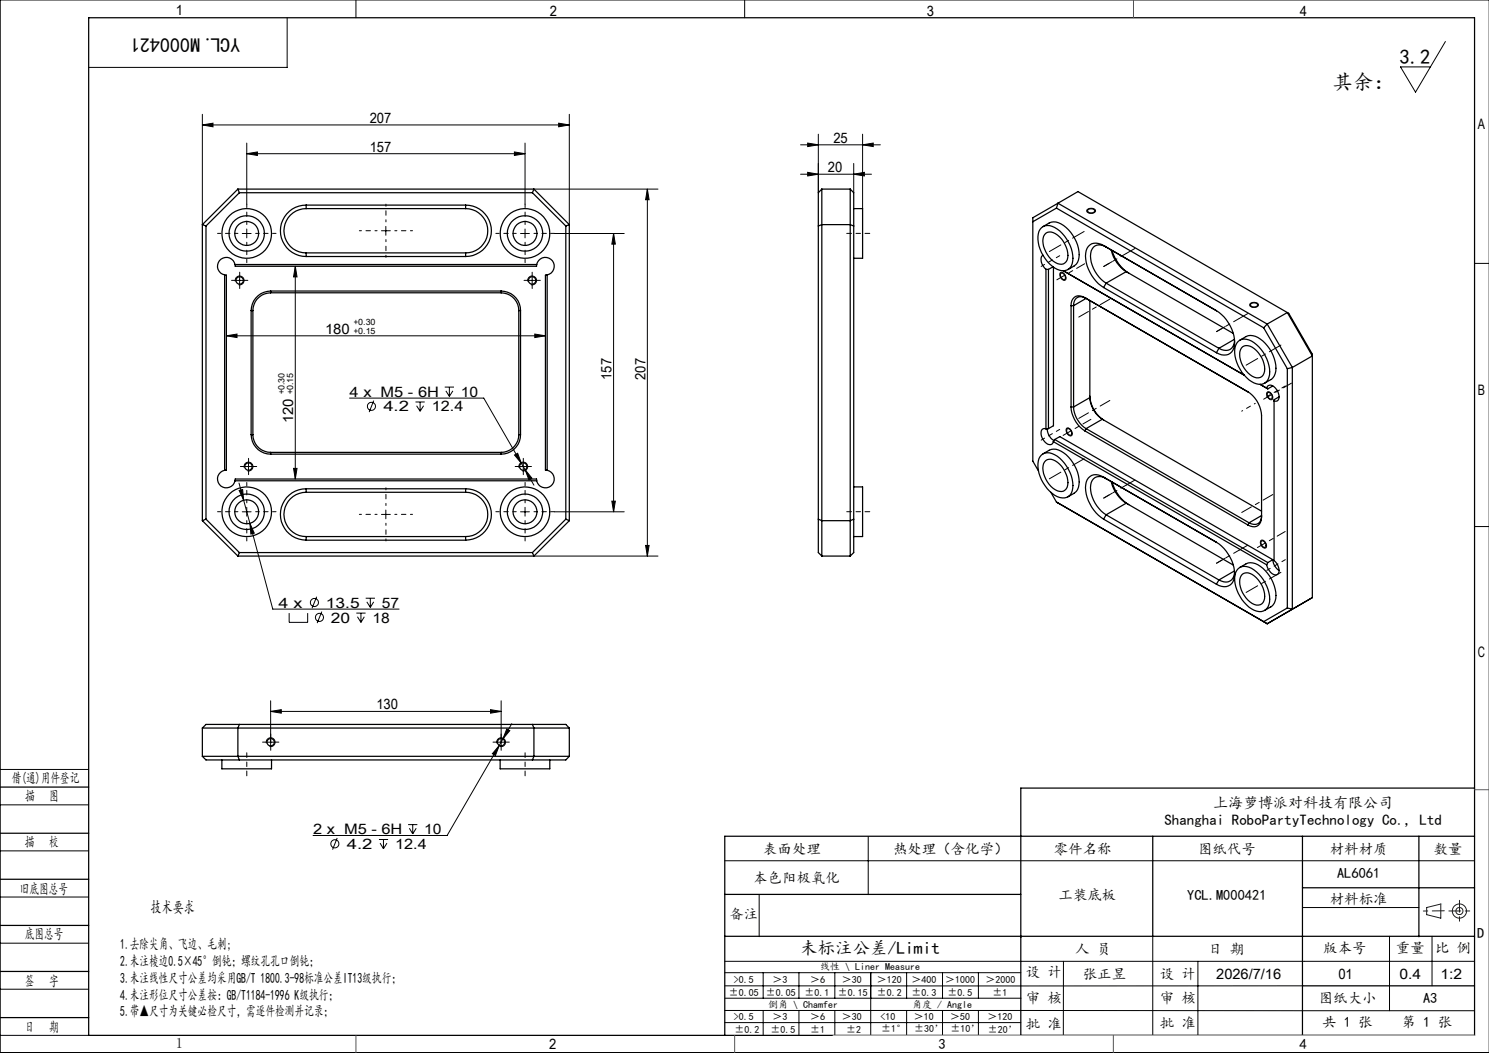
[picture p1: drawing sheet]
<svg xmlns="http://www.w3.org/2000/svg" width="420mm" height="297mm" viewBox="0 0 420 297" stroke-linecap="round" stroke-linejoin="round" font-family="sans-serif">
<g fill="none" stroke="#000" stroke-width=".28">
<path d="M100.4 0v5M210 0v5M420 0h-419.9v297h419.9M81 5v14h-56M407.7 11.7l-8.4 14.3-4.3-7.1h8.5M57.1 35.2l3-.5v1.1zM57.1 32.2v31.2M57.1 35.2h103.5M157.6 34.7l3 .5-3 .6zM160.6 32.2v31.2M230.8 37.8v16.6M243.3 37.8v21"/>
<path d="M69.6 43.4l3-.5v.9zM69.6 40.4v17.2M69.6 43.4h78.5M145.1 42.9l3 .5-3 .4zM148.1 40.4v17.2M150.6 53.3h35M182.6 53.3l.5 3h-1zM182.6 53.3v103.5M225.8 40.8h22.5M225.8 49.1h20M227.8 40.4l3 .4-3 .5zM227.8 48.6l3 .5-3 .5z"/>
<path d="M240.8 49.1l3-.5v1zM240.8 46.1v8.3M243.3 40.8l3-.4v.9zM306.6 59.2a1.54 1.54 0 0 1 2.4 .3 1.48 1.48 0 0 1-2.5 0zM66.4 79.1h2.4M66.4 79.4a1.23 1.23 0 0 1 1.1-1.5 1.23 1.23 0 0 1 1.3 1.3 1.23 1.23 0 0 1-1.5 1.1M67.6 77.9v2.5M68.3 65.9h2.5M69.6 64.6v2.5M83.3 75.1l.5 3h-1zM83.3 75.1v60M107.6 65.1h2.5"/>
<path d="M108.8 63.8v2.6M146.8 65.9h2.5M148.1 64.6v2.5M148.8 79.1h2.5M148.9 79.4a1.24 1.24 0 0 1 1.1-1.6 1.24 1.24 0 0 1 1.3 1.4 1.24 1.24 0 0 1-1.5 1.1M150.1 77.9v2.5M156.4 65.9h19.7M173.1 65.9l.5 3h-1zM173.1 65.9v78.5M299 77a1.27 1.27 0 0 1 1.7 1.3 .64 .64 0 0 1-.4 .8 .64 .64 0 0 1-.8-.4l-.5-.7zM415.9 74.3h4.1M63.9 94.7l3-.5v1z"/>
<path d="M63.9 94.7h89.9M150.8 94.2l3 .5-3 .5zM352.6 85.7a1.46 1.46 0 0 1 2.4 .4 1.44 1.44 0 0 1-2.5-.2zM98.6 112.3h37.9l10.6 18.4M105.4 113l-1.3 3.2M117.2 113.4h2.6M117.5 114.4l1 1.6M118.5 113.4v2.6M119.5 114.4l-1 1.6M125.4 109.2h2.7M125.8 110.2l1 1.6M126.8 109.2v2.6"/>
<path d="M127.7 110.2l-.9 1.6M357.4 110.7a1.22 1.22 0 0 1 1.2 .2 1.22 1.22 0 0 1 .4 1.2 .66 .66 0 0 1-.6 .7 .66 .66 0 0 1-.7-.5l-.4-.7zM67.4 136.2l3.1 11.4M67.5 138.3l.9-.2 .3 3zM68.8 131.6h2.5M68.9 131.9a1.25 1.25 0 0 1 1.1-1.5 1.25 1.25 0 0 1 1.3 1.3 1.25 1.25 0 0 1-1.5 1.1M70.1 130.3v2.6M82.8 132.1h1l-.5 3zM145.1 128.3l.9-.5 1.1 2.9zM146.3 131.6h2.5M146.4 131.9a1.25 1.25 0 0 1 1.1-1.5 1.25 1.25 0 0 1 1.3 1.3 1.25 1.25 0 0 1-1.5 1.1M147.1 130.7l1 1.8"/>
<path d="M147.6 130.3v2.6M148.1 132.5l1.9 2.4-.8 .5zM148.1 132.5l2.5 4.3M300.9 120.8a1.42 1.42 0 0 1 1.3 2.1 1.46 1.46 0 0 1-1.3-2.1zM68.3 144.4h2.5M69.6 143.1v2.5M70.5 147.6l1.2 2.8-.9 .2zM70.5 147.6l6.4 24.2h35.7M107.6 145.1h2.5M108.8 143.9v2.4M146.8 144.4h2.5M148.1 143.1v2.5"/>
<path d="M150.6 156.8h35M156.4 144.4h19.7M172.6 141.4h1l-.5 3zM182.1 153.8h1l-.5 3zM355.7 152.4a1.37 1.37 0 0 1 1.3 .7 1.37 1.37 0 0 1-.1 1.5 1.51 1.51 0 0 1-1.2-2.2zM415.9 148.5h4.1M81.6 172.9v2.6h5.2v-2.6M89.3 168.3l-1.3 3.3M90.8 172.5l-1.3 3.3M100.5 172.9h2.6M100.8 174l1 1.5M101.8 172.9v2.6"/>
<path d="M102.8 174l-1 1.5M103.2 168.7h2.6M103.5 169.8l1 1.5M104.5 168.7v2.6M105.4 169.8l-.9 1.5M76.3 197.7v12.9M141.4 197.7v12.9M0 217h25M75.1 209.3h2.5M75.1 209.7a1.25 1.25 0 0 1 1.1-1.6 1.25 1.25 0 0 1 1.4 1.3 1.25 1.25 0 0 1-1.6 1.1M76.3 200.7l3-.5v1zM76.3 200.7h65.1"/>
<path d="M138.4 200.2l3 .5-3 .5zM140.1 209.3h2.5M140.1 209.7a1.26 1.26 0 0 1 1.1-1.6 1.26 1.26 0 0 1 1.4 1.3 1.26 1.26 0 0 1-1.6 1.1M140.8 210.3l-1.1 2.8-.8-.5zM140.8 210.3l-14.7 25.4h-37.8M141.9 208.4l-1.1 1.9M142.9 205.6l.9 .5-1.9 2.3zM144.4 204.1l-2.5 4.3M0 227h25M0 240h25M95.1 236.4l-1.3 3.2M106.9 236.8h2.6"/>
<path d="M107.2 237.8l1 1.6M108.2 236.8v2.6M109.1 237.8l-.9 1.6M115.1 232.6h2.6M115.5 233.6l.9 1.6M116.4 232.6v2.6M117.4 233.6l-1 1.6M244.9 236v16.3M0 253h25M204.4 242.8h211.5M214.1 252.4v11.8M367.4 256h32.8"/>
<path d="M0 266h25M0 279h25M204.4 271.1h211.5M204.4 278.1h163M204.4 274.4h83.5M215.3 274.4v7.1M225.4 274.4v7.1M235.5 274.4v7.1M245.6 274.4v17.6M255.7 274.4v7.1M265.9 274.4v7.1M276 274.4v7.1"/>
<path d="M300 271.1l-.1 21M325.2 264.1v27.9M337.9 271.1v20.9M391.9 264.1v21M403.9 264.1v14M0 292h25M204.4 285l211.5 .1M204.4 288.4h83.5M204.5 281.5h83.5M215.3 285v7M225.4 285v7M235.5 285v7"/>
<path d="M255.7 285v7M265.9 285v7M276 285v7M287.9 292h128"/>
<circle cx="104.8" cy="114.6" r="1.14"/>
<circle cx="88.7" cy="169.9" r="1.14"/>
<circle cx="90.1" cy="174.1" r="1.15"/>
<circle cx="94.5" cy="238" r="1.15"/>
</g>
<g fill="none" stroke="#191924" stroke-width=".28">
<path d="M402.4 256l4-1v4l-4-1z"/>
<circle cx="411.7" cy="257" r="1"/>
<circle cx="411.7" cy="257" r="2"/>
</g>
<path d="M245.3 65.8h-6.5M245.3 144.3h-6.5M69.6 218.8v-6.5M148.1 218.8v-6.5" fill="none" stroke="#000" stroke-width=".28" stroke-dasharray="30.5 1.3 1.3 1.3" stroke-dashoffset="29.1"/>
<path d="M305.8 65.3l-9.8 5.7M361.3 97.3l-9.8 5.7M305.8 129.4l-9.8 5.7M361.3 161.4l-9.8 5.7" fill="none" stroke="#000" stroke-width=".28" stroke-dasharray="30.5 1.3 1.3 1.3" stroke-dashoffset="26.7"/>
<path d="M298.9 72.1l-5.2 3M362.6 108.9l-5.3 3M298.9 121.1l-5.2 3M362.6 157.9l-5.3 3" fill="none" stroke="#000" stroke-width=".28" stroke-dasharray="30.5 1.3 1.3 1.3" stroke-dashoffset="29.4"/>
<path d="M317.7 71.5l-6.4 3.7M349.5 89.9l-6.4 3.6M317.7 136.8l-6.4 3.7M349.5 155.2l-6.4 3.7" fill="none" stroke="#000" stroke-width=".28" stroke-dasharray="30.5 1.3 1.3 1.3" stroke-dashoffset="28.7"/>
<g fill="none" stroke="#000" stroke-width=".28" stroke-dasharray="30.5 1.3 1.3 1.3">
<path d="M66.4 79.1h-1.1M67.6 77.8v-1M68.9 79.1h1M148.9 79.1h-1.1M150.1 77.8v-1M151.4 79.1h1M313.8 73.8l-2.5 1.4M320.1 70.1l-2.4 1.4M67.6 80.3v1.1M150.1 80.3v1.1M345.6 92.1l-2.5 1.4M351.9 88.5l-2.4 1.4"/>
<path d="M68.9 131.6h-1.1M70.1 130.3v-1M70.1 132.8v1.1M71.4 131.6h1M146.4 131.6h-1.1M147.6 130.3v-1M147.6 132.8v1.1M148.9 131.6h1M313.8 139.1l-2.5 1.4M320.1 135.4l-2.4 1.4M345.6 157.4l-2.5 1.5M351.9 153.8l-2.4 1.4"/>
<path d="M75.1 209.3h-1M76.4 208.1v-1.1M76.4 210.6v1M77.6 209.3h1.1M140.1 209.3h-1M141.4 208.1v-1.1M141.4 210.6v1M142.6 209.3h1.1"/>
</g>
<path d="M313.1 84.4l-8.8 5M313.1 113l-8.8 5M359 139.5l-8.8 5" fill="none" stroke="#000" stroke-width=".28" stroke-dasharray="30.5 1.3 1.3 1.3" stroke-dashoffset="27.3"/>
<path d="M350.2 116l3.9-2.2" fill="none" stroke="#000" stroke-width=".28" stroke-dasharray="30.5 1.3 1.3 1.3" stroke-dashoffset="30.2"/>
<path d="M305.9 74.4l-7.8 4.5M307.7 118.3l-7.8 4.5M364.3 108.1l-7.9 4.5M362.5 149.9l-7.8 4.5" fill="none" stroke="#000" stroke-width=".28" stroke-dasharray="30.5 1.3 1.3 1.3" stroke-dashoffset="27.9"/>
<g fill="none" stroke="#000" stroke-width=".35">
<path d="M25 5h390.9v287h-390.9zM67.1 53.3l.4 1.1M67.1 53.3h83.5M67.1 53.3l-10 10.1M67.5 54.4l-9.4 9.3M67.5 54.4h82.7M86.4 57.9a7.2 7.2 0 0 0-7.3 7.2 7.2 7.2 0 0 0 7.3 7.3M86.4 58.8a6.2 6.2 0 0 0-6.3 6.3 6.2 6.2 0 0 0 6.3 6.2M86.4 57.9v.9M86.4 57.9h44.9M86.4 58.8h44.9M131.3 57.9a7.2 7.2 0 0 1 7.3 7.2 7.2 7.2 0 0 1-7.3 7.3"/>
<path d="M131.3 58.8a6.2 6.2 0 0 1 6.3 6.3 6.2 6.2 0 0 1-6.3 6.2M131.3 57.9v.9M150.2 54.4l9.4 9.3M150.6 53.3l-.4 1.1M150.6 53.3l10 10.1M231.8 53.3h8M231.8 53.3v103.5M231.8 53.3l-1 1.1v101.5l1 .9M239.8 53.3v103.5M239.8 53.3l1 1.1v101.5l-1 .9M240.8 58.8h2.5v14h-2.5M298 58.7l-6.7 3.8"/>
<path d="M298 58.7l58.4 33.8M298.4 57.3l-7.1 4.1v68.7l1.6 2.7M298.4 57.3l-.4 1.4M298.4 57.3l59 34.1M298.4 57.3l5.7-3.3 59 34.2M306.8 59.2l1-.3a.78 .78 0 0 1 1 .8l-1 .4a.74 .74 0 0 1-1-.9zM57.1 63.4l1 .3M57.1 63.4v83.5M58.1 63.7v82.7M63.4 77.5l.5 .1v55h-.5M63.4 77.5v55.1M66.3 74.6a2.49 2.49 0 0 0-4.2-1.3 2.49 2.49 0 0 0 1.3 4.2"/>
<path d="M66.3 74.6l.1 .5h84.9l.1-.5M66.3 74.6h85.1M86.4 71.3v1.1M86.4 71.3h44.9M86.4 72.4h44.9M131.3 71.3v1.1M151.4 74.6a2.5 2.5 0 0 1 4.2-1.3 2.5 2.5 0 0 1-1.3 4.2M154.3 77.5l-.5 .1v55h.5M154.3 77.5v55.1M159.6 63.7v82.7M160.6 63.4l-1 .3M160.6 63.4v83.5"/>
<path d="M230.8 63.7l1-.3h8l1 .3M293.8 64.2a3.4 3.4 0 0 1 4.4 .4 10.2 10.2 0 0 1 4.2 9.8 2.79 2.79 0 0 1-4.2 1.6 10 10 0 0 1-5.1-10.7zM294.2 63.9a5.8 5.8 0 0 1 3-1.3 8.5 8.5 0 0 1 6.4 5.6 6.4 6.4 0 0 1 0 6.3l-2.4 1.6M294.2 72a2.6 2.6 0 0 0 .4 3.6l.4 .3M295 65.8a2.66 2.66 0 0 1 3.3 .5 7.2 7.2 0 0 1 2.7 7 2.06 2.06 0 0 1-3.3 .7 7.3 7.3 0 0 1-3.3-7.3zM295 75.9l.7 .1M295 75.9v45.1M295.7 76v44.9M297 75.2l-1.3 .8M297.1 75.3v44.8l-1.4 .8M299.1 77.2l.2-.2a1.2 1.2 0 0 1 1.1 1.8 1.27 1.27 0 0 1-1.3-1.6zM299.9 76.4l51.1 29.4"/>
<path d="M311.3 69.2a3.1 3.1 0 0 0-4.9 1.5 10.6 10.6 0 0 0 4.9 10.4M311.3 69.2l31.8 18.4M311.3 69.2l.7 .5M312 69.7a2.69 2.69 0 0 0-3.1-.3 2.69 2.69 0 0 0-1.3 2.8 9.8 9.8 0 0 0 4.4 7.7M312 69.7l31.1 18M312 79.9l31.8 18.3M312 79.9l-.7 1.2M313.4 70.5a10.1 10.1 0 0 0 4.3 6.1M313.6 70.6a11.9 11.9 0 0 0 4.8 6.4M317.7 76.6l30.2 17.4M317.7 76.6l-5.7 3.3M70.8 87.6v35"/>
<path d="M70.8 87.6h.5M71.3 87.6v35M76.3 82.1a5.6 5.6 0 0 0-5.5 5.5M76.3 82.6a5.1 5.1 0 0 0-5 5M76.3 82.1v.5M76.3 82.1h65.1M76.3 82.6h65.1M141.4 82.1a5.5 5.5 0 0 1 5.4 5.5M141.4 82.6a5 5 0 0 1 4.9 5M141.4 82.1v.5M146.3 87.6h.5M146.3 87.6v35"/>
<path d="M146.8 87.6v35M302.1 86.2v28.6M302.1 86.2h.7M302.8 86.2v28.6M306 84a2.37 2.37 0 0 0-2.8-.3 2.37 2.37 0 0 0-1.1 2.5M306 84l46 26.5M306 84l.4 .2M306.4 84.2a2.16 2.16 0 0 0-2.5-.3 2.16 2.16 0 0 0-1.1 2.3M306.4 84.2l45.6 26.3M306.4 84.2l-3.6 2M307.4 84.8v27.3M311.3 81.1l31.8 18.4"/>
<path d="M343.1 87.6a10.7 10.7 0 0 1 5 10.5 3 3 0 0 1-5 1.4M343.8 98.2l-.7 1.3M348.2 95.7l-4.4 2.5M348.2 96.1a2.64 2.64 0 0 1-1.4 2.6 2.64 2.64 0 0 1-3-.5M349.3 96.3a3.9 3.9 0 0 1 5.1 .9 10.1 10.1 0 0 1 3.5 9.2 2.77 2.77 0 0 1-4.2 1.6 10.6 10.6 0 0 1-5.3-10zM349.7 96a5.8 5.8 0 0 1 3-1.4 8.6 8.6 0 0 1 6.7 6.6 4.9 4.9 0 0 1-.9 5.9l-1.8 1M350.5 97.8a3.1 3.1 0 0 1 3.9 1.1 6.9 6.9 0 0 1 2.1 6.4 2.29 2.29 0 0 1-3.9 .4 7 7 0 0 1-2.7-7zM352.7 85.8l1-.4a.74 .74 0 0 1 1 .8l-1 .4a.78 .78 0 0 1-1-.8zM356.4 92.5l6.7 11.5M357.4 91.4l-1 1.1M357.4 91.4l7.1 12.2M363.1 88.2l7.1 12.2-5.7 3.2"/>
<path d="M363.1 88.2l-5.7 3.2M363.1 88.2l.4 .2 6.7 11.5v68.7l-12.8 7.3M302.1 114.8a8.6 8.6 0 0 0 3.9 6.7M302.1 114.8h.7M302.8 114.8a7.6 7.6 0 0 0 3.6 6.1M307.4 112.1a7.9 7.9 0 0 0 3.5 6.1M307.4 111.7a8.6 8.6 0 0 0 3.9 6.8M307.4 112.1l-4.6 2.7M310.9 118.2l-4.5 2.7M310.9 118.2l44.9 26M352 110.5a8.6 8.6 0 0 1 3.8 6.7v28.6a2.38 2.38 0 0 1-1.1 2.5 2.38 2.38 0 0 1-2.7-.2M355.4 108.4l2.2 1.3"/>
<path d="M357.6 109.7l-.2-.2a.89 .89 0 0 1 .5-.8 .89 .89 0 0 1 .9 .1 3.3 3.3 0 0 1 1.7 4.1l-.3 .2h-.8M357.6 110.7a1.22 1.22 0 0 1 1.1 1.8 1.22 1.22 0 0 1-1.1-1.8zM359 108.9l-1.4 .8M359.4 113.1v45a3.1 3.1 0 0 1 1 3.9 1.8 1.8 0 0 1-2.4-1l-.7-1.7M360.8 111.9l-1.4 .8v.4M363.1 104v67.5M364.5 103.6l-1.4 .4M364.5 103.6v68.2M63.4 132.6a2.5 2.5 0 0 0-1.3 4.2 2.5 2.5 0 0 0 4.2-1.2M66.3 135.6l.1-.5h84.9l.1 .5M66.3 135.6h85.1M70.8 122.6a5.6 5.6 0 0 0 5.5 5.5"/>
<path d="M70.8 122.6h.5M71.3 122.6a5 5 0 0 0 5 5M76.3 127.6h65.1M76.3 128.1h65.1M76.3 127.6v.5M86.4 137.9a7.2 7.2 0 0 0-7.3 7.2 7.2 7.2 0 0 0 7.3 7.3M86.4 138.8a6.2 6.2 0 0 0-6.3 6.3 6.2 6.2 0 0 0 6.3 6.2M86.4 137.9v.9M86.4 138.8h44.9M86.4 137.9h44.9M131.3 137.9a7.2 7.2 0 0 1 7.3 7.2 7.2 7.2 0 0 1-7.3 7.3M131.3 138.8a6.2 6.2 0 0 1 6.3 6.3 6.2 6.2 0 0 1-6.3 6.2"/>
<path d="M131.3 137.9v.9M141.4 127.6v.5M146.3 122.6a5 5 0 0 1-4.9 5M146.3 122.6h.5M146.8 122.6a5.5 5.5 0 0 1-5.4 5.5M154.3 132.6a2.51 2.51 0 0 1 1.3 4.3 2.51 2.51 0 0 1-4.2-1.3M240.8 137.3h2.5v14h-2.5M293.8 128.3a3.5 3.5 0 0 1 4.4 .4 10.2 10.2 0 0 1 4.2 9.8 2.79 2.79 0 0 1-4.2 1.6 10 10 0 0 1-5.1-10.7zM294.2 128a5.8 5.8 0 0 1 3-1.3 8.3 8.3 0 0 1 6.4 5.6 6.4 6.4 0 0 1 0 6.3l-2.4 1.6M295 129.9a2.66 2.66 0 0 1 3.3 .5 7.2 7.2 0 0 1 2.7 7 2.06 2.06 0 0 1-3.3 .7 7.3 7.3 0 0 1-3.3-7.3zM295 121a1.09 1.09 0 0 0-1.2 .2 1.09 1.09 0 0 0-.1 1.2 3.2 3.2 0 0 0 2.7 3l.6-.4 .1-.4M295.4 120.9a3.8 3.8 0 0 0 1.9 3.4"/>
<path d="M295.7 120.9l-.7 .1M296.4 138.8l1.6 2.8M297.1 124.6l60.2 34.7M297.5 124l-.4 .6M297.5 124l1.4-.8 60.1 34.7M297.5 124l60.1 34.7M300.9 121.1l.2-.2a1.2 1.2 0 0 1 1 1.8 1.27 1.27 0 0 1-1.2-1.6zM306 121.5l46 26.6M306.4 120.9l45.9 26.6M306.4 120.9l-.4 .6M311.3 134.6l31.8 18.4a10.7 10.7 0 0 1 5 10.4 3 3 0 0 1-5 1.4M311.3 134.6a3.1 3.1 0 0 0-3.6-.4 3.1 3.1 0 0 0-1.5 3.3 11.6 11.6 0 0 0 5.1 8.9"/>
<path d="M311.3 134.6l.7 .4a2.69 2.69 0 0 0-3.1-.3 2.69 2.69 0 0 0-1.3 2.8 9.8 9.8 0 0 0 4.4 7.7M313.4 135.8a10 10 0 0 0 4.3 6.1M313.6 135.9a11.8 11.8 0 0 0 4.8 6.4M57.1 146.9l10 9.9M58.1 146.4l9.4 9.5M58.1 146.4l-1 .5M67.1 156.8h83.5M67.5 155.9h82.7M67.5 155.9l-.4 .9M86.4 151.3v1.1M86.4 152.4h44.9M86.4 151.3h44.9"/>
<path d="M131.3 151.3v1.1M150.2 155.9l.4 .9M159.6 146.4l-9.4 9.5M159.6 146.4l1 .5M160.6 146.9l-10 9.9M230.8 146.4l1 .5h8l1-.5M231.8 156.8h8M298 141.6l59.4 34.3M298 141.6l.4 .2M311.3 146.4l31.8 18.4M312 145.2l31.8 18.4M312 145.2l-.7 1.2"/>
<path d="M317.7 141.9l30.2 17.5M317.7 141.9l-5.7 3.3M352.3 147.5l3.5-2.1a2.15 2.15 0 0 1-1 2.3 2.15 2.15 0 0 1-2.5-.2zM352.3 147.5l-.3 .6M355.8 152.5a1.23 1.23 0 0 1 1.1 1.9 1.22 1.22 0 0 1-1.1-1.9zM357.6 158.7l-.3 .6M359 157.9l.5 1.6 1.3 1.4M359 157.9l-1.4 .8M343.8 163.6l-.7 1.2M348.2 161l-4.4 2.6M348.2 161.4a2.66 2.66 0 0 1-1.4 2.6 2.66 2.66 0 0 1-3-.4M349.3 160.4a3.9 3.9 0 0 1 5.1 .9 10.1 10.1 0 0 1 3.5 9.2 2.77 2.77 0 0 1-4.2 1.6 10.6 10.6 0 0 1-5.3-10l.2-.7z"/>
<path d="M349.7 160.1a5.8 5.8 0 0 1 3-1.4 8.6 8.6 0 0 1 6.7 6.6 4.9 4.9 0 0 1-.9 5.9l-1.8 1M350.5 161.9a2.94 2.94 0 0 1 3.9 1.1 6.9 6.9 0 0 1 2.1 6.4 2.29 2.29 0 0 1-3.9 .4 7 7 0 0 1-2.7-7zM363.1 171.5l-6.7 3.8 1 .6M363.1 171.5l1.4 .3M364.5 171.8l-7.1 4.1M57.1 205.3v8M57.1 205.3h103.5M57.1 205.3l1-1h101.5l1 1M57.1 213.3h103.5M57.1 213.3l1 1h101.5l1-1M62.6 214.3v2.5h14v-2.5M67.5 204.3l-.4 1v8l.4 1"/>
<path d="M141.1 214.3v2.5h14v-2.5M150.2 204.3l.4 1v8l-.4 1M160.6 205.3v8M0 222h25M0 235h25M325.2 235.9v28.2M367.4 235.9v56.1M400.2 235.9v28.3M415.9 235.9h-211.5v56.1M415.9 222.3h-128v69.7M0 248h25M204.4 252.3h83.5"/>
<path d="M367.4 250.4h48.5M0 261h25M0 274h25M204.4 264.1h211.5M367.4 278.1h48.5M0 287h25"/>
<circle cx="67.6" cy="79.1" r="1.05"/>
<circle cx="69.6" cy="65.8" r="7"/>
<circle cx="69.6" cy="65.8" r="5"/>
<circle cx="69.6" cy="65.8" r="3.4"/>
<circle cx="148.1" cy="65.8" r="7"/>
<circle cx="148.1" cy="65.8" r="5"/>
<circle cx="148.1" cy="65.8" r="3.4"/>
<circle cx="150.1" cy="79.1" r="1.04"/>
<circle cx="70.1" cy="131.6" r="1.05"/>
<circle cx="147.6" cy="131.6" r="1.05"/>
<circle cx="69.6" cy="144.4" r="5"/>
<circle cx="69.6" cy="144.4" r="3.4"/>
<circle cx="69.6" cy="144.3" r="7"/>
<circle cx="148.1" cy="144.3" r="7"/>
<circle cx="148.1" cy="144.4" r="5"/>
<circle cx="148.1" cy="144.4" r="3.4"/>
<circle cx="76.3" cy="209.3" r="1.06"/>
<circle cx="141.3" cy="209.3" r="1.05"/>
</g>
<path d="M407.4 256.9l-5.9 .1M408.7 256.9h6M411.7 253.9v6" fill="none" stroke="#191924" stroke-width=".28" stroke-dasharray="6.3 1.3 1.3 1.3" stroke-dashoffset="3"/>
<path d="M235 292h180.9" fill="none" stroke="#c0c0c0" stroke-width=".28"/>
<path d="M319.7 0v5M415.9 222.7h4.1M100.4 292v5M207.2 292v5M314 292v5" fill="none" stroke="#00f" stroke-width=".28"/>
<path d="M406.4 255h.1" fill="none" stroke="#0ff" stroke-width=".28"/>
<path d="M106.4 65.1h-5M108.9 67.6v5M108.9 62.6v-5M111.4 65.1h5M106.4 145.1h-5M108.9 147.6v5M108.9 142.6v-5M111.4 145.1h5" fill="none" stroke="#000" stroke-width=".28" stroke-dasharray="30.5 1.3 1.3 1.3" stroke-dashoffset="29.9"/>
<g fill="none" stroke="#000" stroke-width=".28" stroke-dasharray="30.5 1.3 1.3 1.3" stroke-dashoffset="29.5">
<path d="M67.1 65.8h-5.7M69.6 63.3v-5.7M69.6 68.3v5.8M72.1 65.8h5.8M145.6 65.8h-5.7M148.1 63.3v-5.7M148.1 68.3v5.8M150.6 65.8h5.8M67.1 144.3h-5.7M69.6 141.8v-5.7M69.6 146.8v5.8M72.1 144.3h5.8"/>
<path d="M145.6 144.3h-5.7M148.1 141.8v-5.7M148.1 146.8v5.8M150.6 144.3h5.8"/>
</g>
<g fill="#000">
<path d="M57.1 35.2l3-.5v1.1zM157.6 34.7l3 .5-3 .6zM69.6 43.4l3-.5v.9zM145.1 42.9l3 .5-3 .4zM148.1 132.5l1.1 2.9 .8-.5zM145.1 128.3l2 2.4-1.1-2.9zM67.5 138.3l1.2 2.8-.3-3zM70.5 147.6l.3 3 .9-.2zM227.8 48.6l3 .5-3 .5zM240.8 49.1l3-.5v1zM142.9 205.6l-1 2.8 1.9-2.3zM140.8 210.3l-1.9 2.3 .8 .5z"/>
<path d="M182.6 53.3l.5 3h-1zM182.1 153.8h1l-.5 3zM173.1 65.9l.5 3h-1zM172.6 141.4h1l-.5 3zM83.3 75.1l.5 3h-1zM82.8 132.1h1l-.5 3z"/>
<path d="M227.8 40.4l3 .4-3 .5zM243.3 40.8l3-.4v.9z"/>
<path d="M63.9 94.7l3-.5v1zM150.8 94.2l3 .5-3 .5z"/>
<path d="M76.3 200.7l3-.5v1zM138.4 200.2l3 .5-3 .5z"/>
</g>
<g font-size="5.8">
<text x="394.8" y="18">3.2</text>
<text x="375.9" y="25.2">其余：</text>
</g>
<text font-size="5.6" x="67.7" y="10.6" transform="rotate(-180 67.7 10.6)">YCL.M000421</text>
<text font-size="4.9" x="225.7" y="269">未标注公差/Limit</text>
<text font-size="4.7" x="42.5" y="257.5">技术要求</text>
<g font-size="4.2">
<text x="342.2" y="227.9">上海萝博派对科技有限公司</text>
<text x="328.5" y="232.8">Shanghai RoboPartyTechnology Co., Ltd</text>
</g>
<g font-size="4.1">
<text x="49.6" y="4.3">1</text>
<text x="155.1" y="4.6">2</text>
<text x="261.4" y="4.6">3</text>
<text x="366.6" y="4.6">4</text>
<text x="104.3" y="34.7">207</text>
<text x="235.1" y="40.3">25</text>
<text x="416.9" y="36.3">A</text>
<text x="104.3" y="42.8">157</text>
<text x="233.5" y="48.5">20</text>
<text x="91.7" y="94.1">180</text>
<text x="172.5" y="107.1" transform="rotate(-90 172.5 107.1)">157</text>
<text x="182" y="107.1" transform="rotate(-90 182 107.1)">207</text>
<text x="98.6" y="111.9">4 x M5 - 6H</text>
<text x="130" y="111.9">10</text>
<text x="416.9" y="111.3">B</text>
<text x="82.7" y="119.4" transform="rotate(-90 82.7 119.4)">120</text>
<text x="108.1" y="116.1">4.2</text>
<text x="121.8" y="116.1">12.4</text>
<text x="78.6" y="171.4">4 x</text>
<text x="91.9" y="171.4">13.5</text>
<text x="107.7" y="171.4">57</text>
<text x="93.4" y="175.6">20</text>
<text x="105" y="175.6">18</text>
<text x="416.9" y="185.3">C</text>
<text x="106.2" y="200.1">130</text>
<text x="3.3" y="220.9">借(通)用件登记</text>
<text x="7.1" y="226">描</text>
<text x="13.9" y="226">图</text>
<text x="7" y="238.9">描</text>
<text x="13.8" y="238.9">校</text>
<text x="88.3" y="235.2">2 x M5 - 6H</text>
<text x="97.8" y="239.4">4.2</text>
<text x="111.5" y="239.4">12.4</text>
<text x="119.7" y="235.2">10</text>
<text x="215.3" y="240.8">表面处理</text>
<text x="251.9" y="240.8">热处理（含化学）</text>
<text x="297.3" y="240.8">零件名称</text>
<text x="337.9" y="240.8">图纸代号</text>
<text x="375.1" y="240.8">材料材质</text>
<text x="404.4" y="240.8">数量</text>
<text x="212.5" y="249">本色阳极氧化</text>
<text x="377.1" y="247.7">AL6061</text>
<text x="5.6" y="252">旧底图总号</text>
<text x="298.6" y="253.7">工装底板</text>
<text x="334.9" y="253.7">YCL.M000421</text>
<text x="375.1" y="254.9">材料标准</text>
<text x="205.7" y="259.3">备注</text>
<text x="7" y="265">底图总号</text>
<text x="33.9" y="267.6">1.去除尖角、飞边、毛刺;</text>
<text x="303.3" y="269">人 员</text>
<text x="340.8" y="269">日 期</text>
<text x="373.2" y="268.7">版本号</text>
<text x="393.7" y="268.7">重量</text>
<text x="404.8" y="268.7">比 例</text>
<text x="416.7" y="264.6">D</text>
<text x="33.9" y="272.4">2.未注棱边0.5×45°倒钝；螺纹孔孔口倒钝；</text>
<text x="289.3" y="275.5">设 计</text>
<text x="7" y="278">签</text>
<text x="13.8" y="278">字</text>
<text x="33.9" y="277.2">3.未注线性尺寸公差均采用GB/T 1800.3-98标准公差IT13级执行；</text>
<text x="33.9" y="281.9">4.未注形位尺寸公差按：GB/T1184-1996 K级执行；</text>
<text x="305.4" y="276">张正昱</text>
<text x="327.2" y="276">设 计</text>
<text x="343.1" y="276">2026/7/16</text>
<text x="377.5" y="276">01</text>
<text x="394.8" y="276">0.4</text>
<text x="406.3" y="276">1:2</text>
<text x="33.9" y="286.7">5.带▲尺寸为关键必检尺寸，需逐件检测并记录；</text>
<text x="289.3" y="283">审 核</text>
<text x="327.2" y="282.9">审 核</text>
<text x="372" y="283">图纸大小</text>
<text x="401.4" y="283">A3</text>
<text x="7" y="291">日</text>
<text x="13.8" y="291">期</text>
<text x="289.3" y="290.1">批 准</text>
<text x="327.2" y="290">批 准</text>
<text x="373" y="289.8">共 1 张</text>
<text x="395.4" y="289.8">第 1 张</text>
<text x="49.6" y="295.6">1</text>
<text x="154.9" y="296">2</text>
<text x="264.7" y="296">3</text>
<text x="366.6" y="296">4</text>
</g>
<g font-size="2.8">
<text x="231.3" y="273.6">线性 \ Liner Measure</text>
<text x="205.6" y="280.8">±0.05</text>
<text x="207" y="277.2">&gt;0.5</text>
<text x="216" y="280.8">±0.05</text>
<text x="217.9" y="277.2">＞3</text>
<text x="227" y="280.8">±0.1</text>
<text x="228.5" y="277.2">＞6</text>
<text x="236.3" y="280.8">±0.15</text>
<text x="237.5" y="277.2">＞30</text>
<text x="247.4" y="277.2">＞120</text>
<text x="247.4" y="280.8">±0.2</text>
<text x="257.1" y="277.2">＞400</text>
<text x="257.1" y="280.8">±0.3</text>
<text x="266.6" y="277.2">＞1000</text>
<text x="267.3" y="280.8">±0.5</text>
<text x="278" y="277.2">＞2000</text>
<text x="279.9" y="280.8">±1</text>
<text x="207" y="287.8">&gt;0.5</text>
<text x="216.6" y="284.3">倒角 \ Chamfer</text>
<text x="217.9" y="287.8">＞3</text>
<text x="228.5" y="287.8">＞6</text>
<text x="237.5" y="287.8">＞30</text>
<text x="248.4" y="287.8">&lt;10</text>
<text x="257.3" y="284.3">角度 / Angle</text>
<text x="257.8" y="287.8">＞10</text>
<text x="268" y="287.8">＞50</text>
<text x="278.5" y="287.8">＞120</text>
<text x="207.1" y="291.3">±0.2</text>
<text x="217.3" y="291.3">±0.5</text>
<text x="228.5" y="291.3">±1</text>
<text x="238.7" y="291.3">±2</text>
<text x="248.6" y="291.1">±1°</text>
<text x="257.8" y="291.1">±30’</text>
<text x="268.1" y="291.1">±10’</text>
<text x="278.6" y="291.2">±20’</text>
</g>
<g font-size="2.4">
<text x="99.8" y="91.7">+0.30</text>
<text x="99.8" y="94.1">+0.15</text>
<text x="80.3" y="111.3" transform="rotate(-90 80.3 111.3)">+0.30</text>
<text x="82.7" y="111.3" transform="rotate(-90 82.7 111.3)">+0.15</text>
</g>
</svg>
